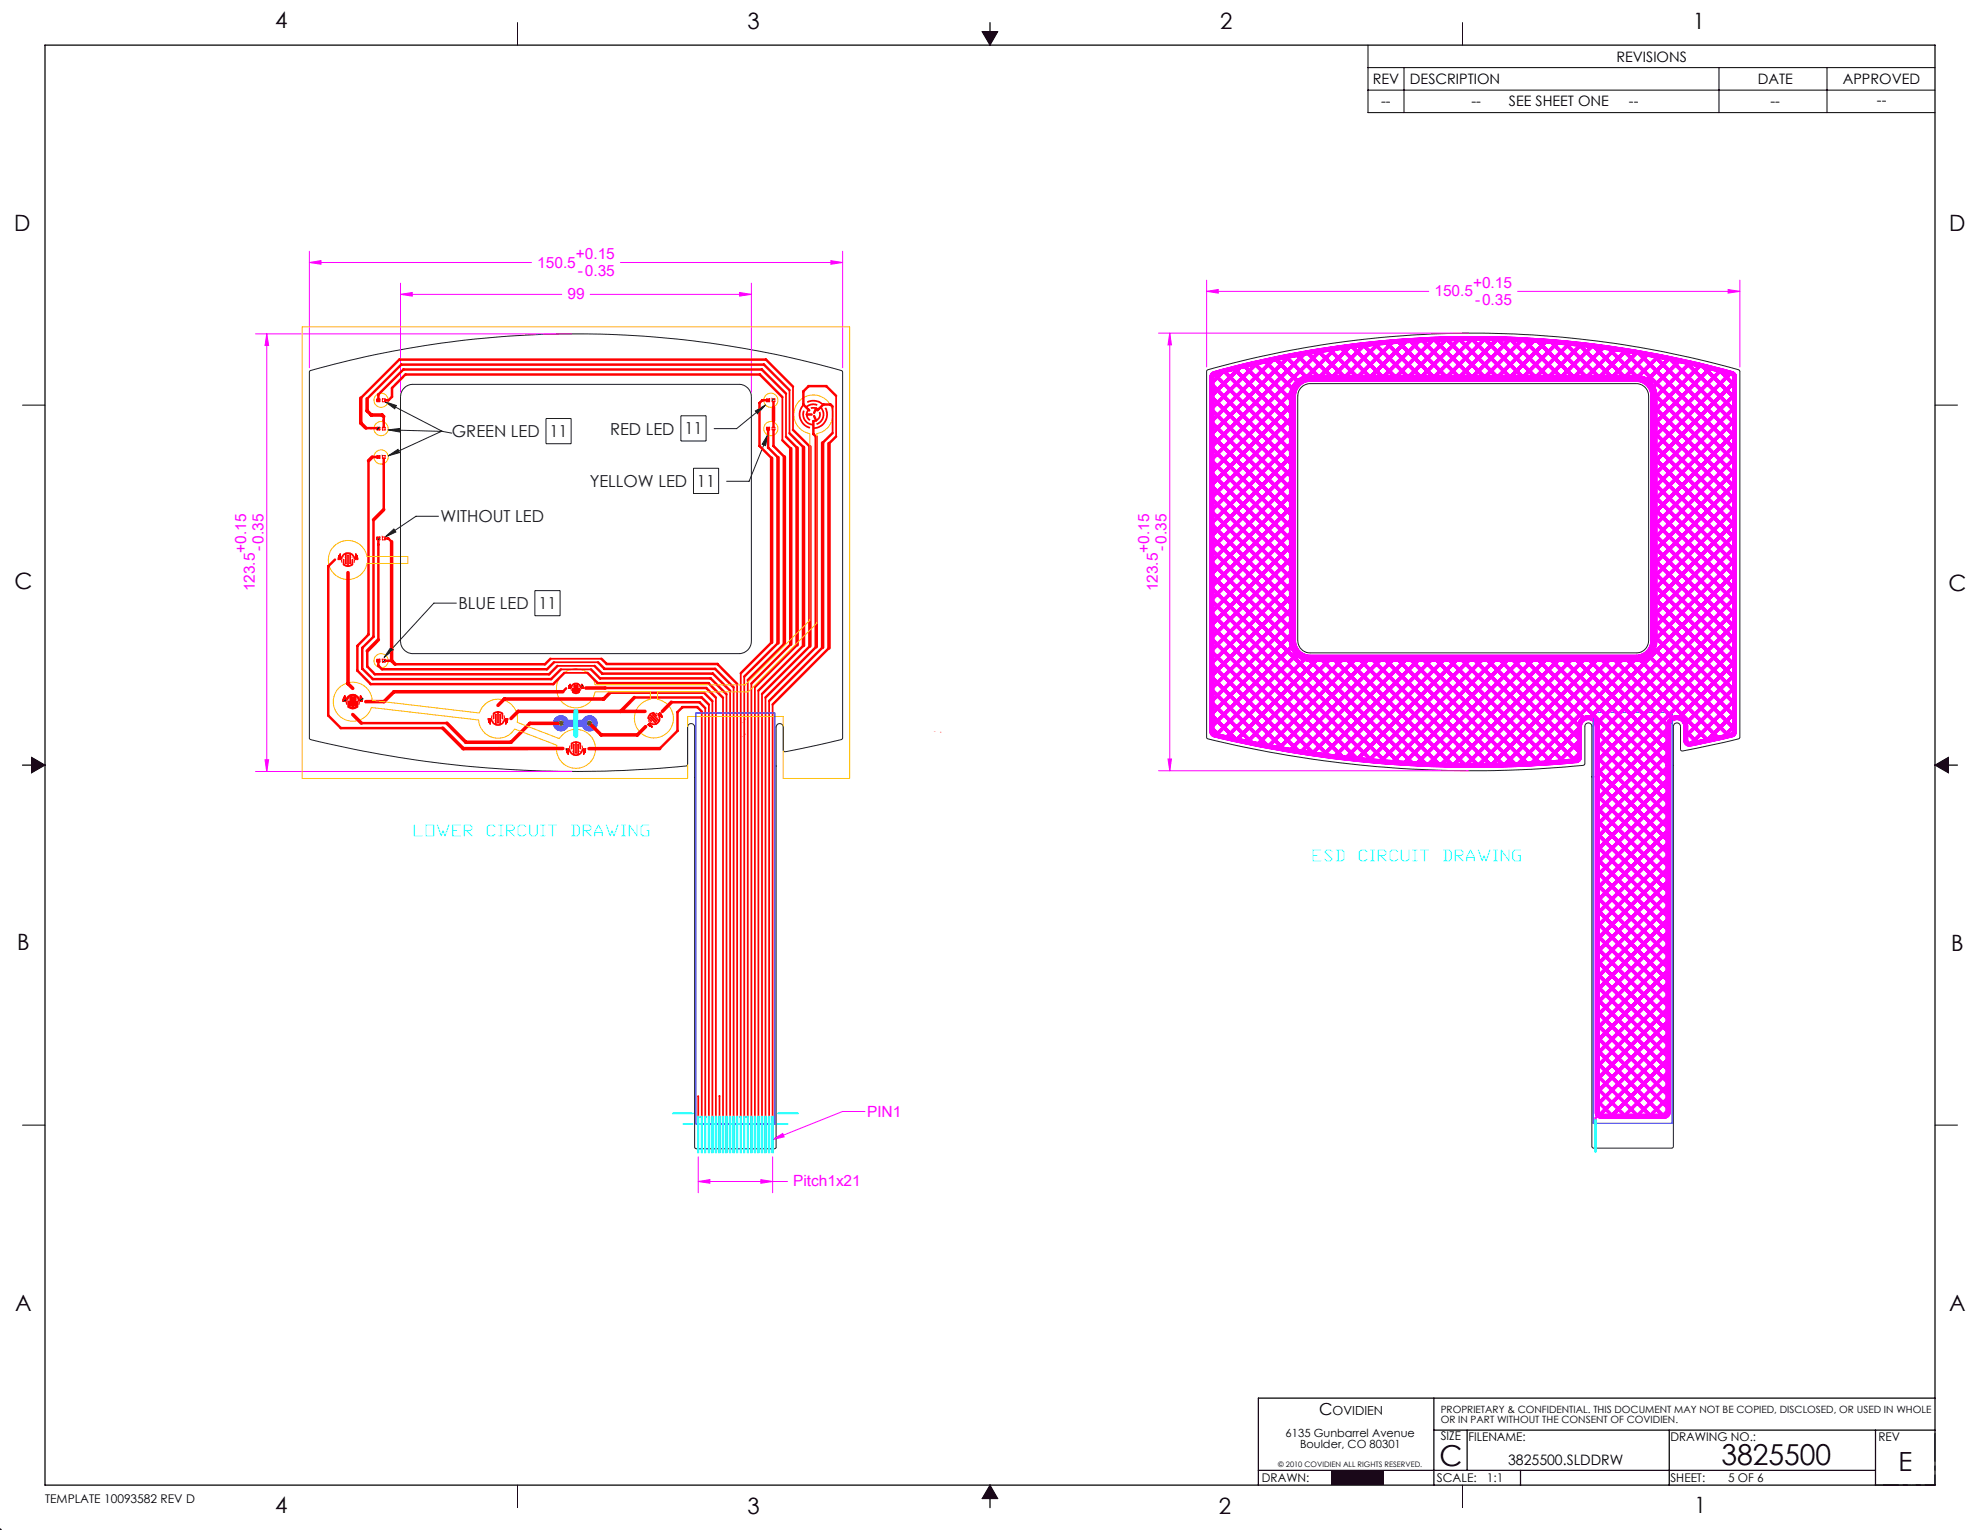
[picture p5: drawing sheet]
<svg xmlns="http://www.w3.org/2000/svg" width="559mm" height="432mm" viewBox="0 0 559 432" stroke-linecap="round" stroke-linejoin="round" font-family="sans-serif">
<g fill="none" stroke="#000" stroke-width=".28">
<path d="M146 6.4v6.3M277.2 8.9h4.4l-2.2 3.8zM386.1 12.7v19.1h160M386.1 19.1h160M396.2 19.1v12.7M412.7 6.4v6.3M485.1 19.1v12.7M515.6 19.1v12.7M386.1 25.4h160M6.3 114.3h6.4M546.1 114.3h6.3M8.9 213.7l3.8 2.2-3.8 2.2z"/>
<path d="M546.1 215.9l3.8-2.2v4.4zM6.3 317.5h6.4M546.1 317.5h6.3M146 419.1v6.4M279.4 419.1l2.2 3.8h-4.4zM412.7 419.1v6.4M0 431.3v.5M.4 431.5l-.4 .3M.5 431.8h-.5"/>
</g>
<path d="M529.3 419.1h16.8" fill="none" stroke="#000" stroke-width=".28" stroke-dasharray="15.2 1.3 1.3 1.3" stroke-dashoffset="8.8"/>
<path d="M531.5 419.1h14.6M546.1 404.5v14.6" fill="none" stroke="#000" stroke-width=".28" stroke-dasharray="15.2 1.3 1.3 1.3" stroke-dashoffset="7.3"/>
<g fill="none" stroke="#000" stroke-width=".35">
<path d="M12.7 12.7h533.4v406.4h-533.4zM279.4 6.4v6.3M6.3 215.9h6.4M546.1 215.9h6.4M404.7 394.6v24.5M546.1 394.6h-191v24.5M279.4 419.1v6.4M355.1 415h174.2M404.7 403.6h141.4M414.1 403.6v11.4M429.1 415v4.2M471.1 403.6v15.5"/>
<path d="M529.3 403.6v15.5"/>
</g>
<path d="M277.2 8.9l2.2 3.8v-3.8zM279.4 8.9v3.8l2.2-3.8zM546.1 215.9h3.8v-2.2zM546.1 215.9l3.8 2.2v-2.2zM279.4 419.1v3.8h2.2zM279.4 419.1l-2.2 3.8h2.2zM8.9 215.9v2.2l3.8-2.2zM8.9 213.7v2.2h3.8z" fill-rule="evenodd" fill="#000"/>
<g fill="none" stroke="#191924" stroke-width=".28">
<path d="M108.7 113.4l3.2 1-.5 1zM108.7 113.4l16.1 8.3M154.1 118.1h7.1v7.1h-7.1zM192.2 117.3h7.1v7.2h-7.1zM212.1 112a3.5 3.5 0 0 0-3.5-3.5h-92a3.6 3.6 0 0 0-3.6 3.5v69a3.6 3.6 0 0 0 3.6 3.5h92a3.5 3.5 0 0 0 3.5-3.5M212.1 112v69M213.2 116l2.8-1.7-2.2 2.5zM216 114.3l-8.1 6.7h-6.4M218.3 112.6l-.4 .4M237.8 105.1l-.1-.4a273.9 273.9 0 0 0-150.3 0v103.9a309.7 309.7 0 0 0 106.5 7.4l.2-.3M237.8 105.1v103.1M465.3 111.8a3.5 3.5 0 0 0-3.5-3.5h-92a3.6 3.6 0 0 0-3.5 3.5v69a3.6 3.6 0 0 0 3.5 3.5h92a3.5 3.5 0 0 0 3.5-3.5"/>
<path d="M465.3 111.8v69M491 104.8l-.1-.2a273 273 0 0 0-150.3 0v103.7a310.9 310.9 0 0 0 106.5 7.6l.2-.4M491 104.8v103.2M107.1 120.6l-.7 .6M108 128.6l-.1 .1M109.5 121.3l15.1 .4M109.5 121.3l3.3-.4v1zM109.5 128.7l2.8-1.9 .4 .9zM124.6 121.7h.2M124.6 121.7l-15.1 7M124.8 121.7l2.7 .5M195.7 132.2h7.1v7.1h-7.1z"/>
<path d="M216.8 122.5l-.8 3.3-.9-.4zM216.8 122.5l-5.4 13.3h-6.3M107 152l-.3 .4M108.7 151.6l2.5-2.3 .5 .8zM123.8 145.7h-6.4l-8.7 5.9M128.8 170.2h-6.3l-14.1 15.3M151 166.7h7.1v7.1h-7.1zM97.4 197.6h.1M97.4 197.6l-.4 .4M102.2 197.2h.1M102.2 197.2l-.5 .6M108.7 186.3l-.6 .6"/>
<path d="M110.3 182.7l.7 .7-2.6 2.1zM164.4 193.4l-.3 .3M160 211.3l-.2 .2M194.1 205.2a.99 .99 0 0 1 1-1 .99 .99 0 0 1 .9 1M194.1 205.2v10.5M196 205.2v118.5M219 205.2v118.5M219 205.2a1 1 0 0 1 1-1 1 1 0 0 1 1.1 1v6.6l.3 .4 16-3.5 .4-.5M447.3 205a.99 .99 0 0 1 1-1 .99 .99 0 0 1 1 1M447.3 205v10.5M449.3 205v118.5M491 208l-.4 .5-1.9 .5-14 2.9-.4-.3v-6.6a1.01 1.01 0 0 0-1-1 1.01 1.01 0 0 0-1 1v118.6l-.5 .4"/>
<path d="M196 323.7l.2 .4 .3 .1M219 323.7l-.3 .5h-22.2M449.3 323.5l.1 .4 .4 .1M449.8 324h22"/>
</g>
<g fill="none" stroke="#f0f" stroke-width=".28">
<path d="M87.3 74.1l3.3-.5v1zM87.3 70.9v32.9M87.3 74.1h62.7M113 79.9v30.8M175.1 74.1h62.7M212.1 79.9v30.8M234.5 73.6l3.3 .5-3.3 .5zM237.8 70.9v32.9M340.5 79.1v24.5M491 79.1v24.5M72.1 94.2h89.2M75.3 94.2l.5 3.3h-1z"/>
<path d="M75.3 94.2v123.5M113 83.1l3.3-.5v1zM113 83.1h45.5M166.5 83.1h45.6M208.7 82.6l3.4 .5-3.4 .5zM327 94h87.5M330.1 94l.5 3.3h-1zM330.1 94v123.5M340.5 82.2l3.3-.5v1zM340.5 82.2h62.7M428.3 82.2h62.7M487.7 81.7l3.3 .5-3.3 .5z"/>
<path d="M72.1 217.7h89.2M74.8 214.4h1l-.5 3.3zM327 217.5h87.5M329.6 214.2h1l-.5 3.3zM244.1 313.7h-6.3l-19.7 7.9M197.1 333.4l3.2-.5v1zM197.1 326.5v10.1M197.1 333.4h25.1M214.7 332.9l3.4 .5-3.4 .5zM218.1 321.6l2.8-1.7 .4 1zM218.1 326.5v10.1"/>
</g>
<g fill="none" stroke="#f00" stroke-width=".28">
<path d="M106.4 112.9h.8v-.3h-.8v.8h.8v-.3h-.8M107 112.9v.2M107.9 112.6h.8v.8h-.8zM216.4 112.9h.8v-.3h-.8v.8h.8v-.3h-.8M217.1 112.9v.2M217.9 112.6h.8v.8h-.8zM106.4 120.8h.8v-.2h-.8v.8h.8v-.3h-.8M106.4 128.8h.8v-.2h-.8v.8h.8v-.3h-.8M107 120.8v.3M107 128.8v.3M107.9 120.6h.8v.8h-.8zM107.9 128.6h.8v.8h-.8z"/>
<path d="M216.4 120.8h.8v-.2h-.8v.8h.8v-.3h-.8M217.1 120.8v.3M217.9 120.6h.8v.8h-.8zM218.7 121.2l-.2 .2M95.5 157.5l-.1 .4h.7v-.4M95.5 157.5h.6M95.5 157.2h.6M95.5 157.2v.3M95.6 156.9h.5M95.6 156.9l-.1 .3M95.8 156.6h.3M95.8 156.6l.3-.2v.8"/>
<path d="M95.8 156.6l-.2 .3M96.1 157.2v.3M96.4 157.9l.1 .9M97.1 157.1h.1M97.5 159h.2zM99.3 157.1h.1M100 157.9l-.1 .9M100.3 156.6h.3M100.3 156.9h.5M100.3 157.2h.6M100.3 157.5h.7M100.6 156.6l-.3-.2v1.5h.7v-.4"/>
<path d="M100.6 156.6l.2 .3M100.8 156.9l.1 .3M100.9 157.2l.1 .3M106.4 151.8h.8v-.2h-.8v.8h.8v-.3h-.8M107 151.8v.3M107.9 151.6h.8v.8h-.8zM96.8 197.6h.6M96.9 197.2h.5M96.9 197.2l-.1 .4M97 196.9h.4M97 196.9l-.1 .3M97.2 196.6h.2"/>
<path d="M97.2 196.6l.2-.2v1.6h-.6v-.4M97.2 196.6l-.2 .3M98.5 197.2h.1M100.7 197.2h.1M101.7 196.6h.3M101.7 196.9h.4M101.7 197.2h.5M101.7 197.6h.6M102 196.6l-.3-.2v1.6h.6v-.4M102 196.6l.1 .3M102.1 196.9l.1 .3M102.2 197.2l.1 .4"/>
<path d="M106.4 186.3h.8v-.2h-.8v.8h.8v-.3h-.8M107 186.3v.3M107.9 186.1h.8v.8h-.8zM160.5 194h.4M160.5 193.7h.4M160.5 193.7v.3M160.6 193.5h.3M160.6 193.5l-.1 .2M160.7 193.2h.2M160.7 193.2l.2-.1v1.2h-.4v-.3M160.7 193.2l-.1 .3M161.2 194.3l.1 .6"/>
<path d="M161.7 193.7h.1M162.1 195h.1M163 195h.1M163.4 193.7h.1M163.9 194.3l-.1 .6M164.1 193.2h.3M164.1 193.5h.4M164.1 193.7h.4M164.1 194h.5M164.4 193.2l-.3-.1v1.2h.5v-.3M164.4 193.2l.1 .3M164.5 193.5v.2"/>
<path d="M164.5 193.7l.1 .3M137.8 203.2v-.4h.6v1.5l-.3-.2M137.8 203.2h.6M137.8 203.2l.1 .3M137.9 203.5h.5M137.9 203.5l.1 .3M138 203.8h.4M138 203.8l.1 .3M138.1 204.1h.3M138.9 201.9l-.2 .9M139.5 203.6h.1M141.6 203.6h.1"/>
<path d="M142.2 201.9l.2 .9M142.7 204.1h.2M142.7 203.8h.4M142.7 203.5h.5M142.7 203.2h.6M143.1 203.8l-.2 .3M143.2 203.5l-.1 .3M143.3 203.2v-.4h-.6v1.5l.2-.2M143.3 203.2l-.1 .3M159.8 211.7v-.4h.6v1.5l-.3-.1M159.8 211.7h.6M159.8 211.7l.1 .3"/>
<path d="M159.9 212h.5M159.9 212l.1 .3M160 212.3h.4M160 212.3l.1 .4M160.1 212.7h.3M160.9 210.4l-.2 .9M161.4 212.1h.1M163.7 212.1h.1M164.2 210.4l.2 .9M164.7 212.7h.3M164.7 212.3h.4M164.7 212h.5"/>
<path d="M164.7 211.7h.6M165.1 212.3l-.1 .4M165.2 212l-.1 .3M165.3 211.7v-.4h-.6v1.5l.3-.1M165.3 211.7l-.1 .3M183 203.3l.4 .6M183.1 204.8l.2 .1M183.3 204.9l.3 .1M183.4 204.4l.3 .2M183.4 204.4l-.2-.3-.4 .4 .3 .3M183.4 204.4l-.3 .4M183.6 205l.3 .1"/>
<path d="M183.7 204.6l-.4 .3M183.7 204.6l.1 .2M183.8 204.8l-.2 .2M183.8 204.8l.2 .2M184 205l-.1 .1M184 205l.2 .1h-.3M184.4 204h.1M185.1 201.2l.6 .4M185.2 203.5l.2 .1zM185.7 202.6h.1M186.1 201.8l.2 .1M186.3 201.9l.2 .2"/>
<path d="M186.5 201.4l-.3-.3-.4 .4 .3 .3M186.5 201.4l-.4 .4M186.5 201.4l.1 .2M186.5 202.1l.2 .3M186.6 201.6l-.3 .3M186.6 201.6l.2 .3M186.8 201.9l-.3 .2M186.8 201.9l.1 .3M186.9 202.2l-.2 .2M186.9 202.2l-.1 .3-.1-.1"/>
<circle cx="98.2" cy="156.7" r=".08"/>
<circle cx="98.8" cy="159" r=".08"/>
<circle cx="162.5" cy="193.4" r=".06"/>
<circle cx="139.9" cy="201.7" r=".08"/>
<circle cx="140.5" cy="204" r=".08"/>
<circle cx="141.2" cy="201.7" r=".08"/>
<circle cx="161.9" cy="210.2" r=".08"/>
<circle cx="162.5" cy="212.5" r=".08"/>
<circle cx="163.1" cy="210.2" r=".08"/>
<circle cx="183.5" cy="202.5" r=".08"/>
<circle cx="184.3" cy="201.7" r=".06"/>
<circle cx="197" cy="309.4" r=".13"/>
<circle cx="203" cy="309.3" r=".13"/>
</g>
<g fill="none" stroke="#f00" stroke-width=".35">
<path d="M97.7 198l.2 .9M101.4 198l-.2 .9M197.1 316.2v9M198.1 316.2v9M199 316.2v9M200.1 316.2v9M201.1 316.2v9M202 316.2v9M203.1 316.2v9M204 316.2v9M205 316.2v9M206.1 316.2v9"/>
<path d="M207 316.2v9M208 316.2v9M209.1 316.2v9M210 316.2v9M211 316.2v9M212.1 316.2v9M213 316.2v9M214 316.2v9M215.1 316.2v9M216 316.2v9M217.1 316.2v9M218.1 316.2v9"/>
<circle cx="226.7" cy="114.1" r=".18"/>
<circle cx="229.5" cy="118.9" r=".16"/>
<circle cx="232.4" cy="114.1" r=".19"/>
<circle cx="99" cy="199.1" r=".08"/>
<circle cx="99.6" cy="196.8" r=".08"/>
<circle cx="100.2" cy="199.1" r=".07"/>
</g>
<g fill="none" stroke="#f00" stroke-width=".5">
<path d="M220.8 112.1v12.1M221.8 111.1v12.2M222.8 110.1v12.2M223.8 109.1v12.2M226.8 114.2a3.9 3.9 0 0 0 1.8 6.5M226.9 115.9a2.87 2.87 0 0 0 2.6 3.9M227.8 113.5a4 4 0 0 1 4.5 .7M228.2 115.6a1.88 1.88 0 0 0 .4 3M228.8 115.2l1.2-.1 .9 .5M230.6 114.3l-.9-.2-1 .1-1.2 .7M231.3 116.3a1.86 1.86 0 0 1-1.8 2.6M231.6 114.9a2.85 2.85 0 0 1-1.2 4.8"/>
<path d="M232.9 115.1a3.9 3.9 0 0 1-3.4 5.8M235 114.7v7.5M236 111.7v11.5M96.4 157.9a1.84 1.84 0 0 1 1.8-1.8 1.84 1.84 0 0 1 1.9 1.8M96.9 159.2l1.3 .6M97 157.9v1.4M97.6 156.2v2.8M98.2 156.7v3.1M98.8 156.2v2.8M99.5 157.9v1.4M99.5 159.2l-1.3 .6M155.4 185.9h14.3"/>
<path d="M156.4 186.9h12.4M157.3 187.9h10.5M158.3 188.9h8.5M159.3 189.9h6.5M161.2 194.3a1.37 1.37 0 0 1 1.4-1.4 1.37 1.37 0 0 1 1.3 1.4M161.6 195.3l1 .4M161.6 194.3v1M162.1 193v2.1M162.6 193.4v2.3M163 193v2.1M163.5 194.3v1M163.5 195.3l-.9 .4"/>
<path d="M199 199.9v116.3M200.1 198.9v117.3M201.1 197.9v118.3M202 196.9v119.3M204 196.9v119.3M205 195.9v120.3M206.1 194.9v121.3M207 194v122.2M208 193v123.2M209.1 190v126.2M210 191v125.2M211 191.9v124.3"/>
<path d="M212.1 192.9v123.3M213 193.9v122.3M214 194.9v121.3M215.1 195.9v120.3M216 196.9v119.3M217.1 197.8v118.4M218.1 198.8v117.4M138.7 202.8a1.84 1.84 0 0 0 1.8 1.8 1.84 1.84 0 0 0 1.9-1.8M139.3 201.3v1.5M139.9 201.7v2.8M140.5 200.9l-.7 .1-.5 .4M140.5 200.9l.8 .1 .5 .4"/>
<path d="M140.5 200.9v3.1M141.1 201.7v2.8M141.8 201.3v1.5M160.7 211.3a1.85 1.85 0 0 0 1.8 1.8 1.85 1.85 0 0 0 1.9-1.8M161.3 209.8v1.5M161.9 210.2v2.8M162.6 209.4l-.7 .2-.6 .3M162.6 209.4l.6 .2 .6 .3M162.6 209.4v3.1M163.2 210.2v2.8M163.8 209.8v1.5M182.9 202.7l.9 .8"/>
<path d="M183.4 201.6l-.4 1.2M183.4 201.6l1.9 1.9M183.5 202.5l1.7 1.8M184.3 201.8l1.7 1.7M184.4 201.2l.9 .8M184.5 201.2l-1.1 .4M185.7 201.6a1.62 1.62 0 0 1 0 2.3 1.62 1.62 0 0 1-2.3 0M198.1 200.8v115.4M197.1 309.4v6.8M203.1 309.4v6.8"/>
<circle cx="170.8" cy="194.2" r=".22"/>
</g>
<g fill="none" stroke="#f00" stroke-width=".7" stroke-linecap="butt">
<path d="M97.7 198a1.85 1.85 0 0 1 1.9-1.8 1.85 1.85 0 0 1 1.8 1.8M98.3 199.3a1.83 1.83 0 0 0 2.6 0"/>
<circle cx="158.3" cy="204.1" r=".38"/>
<circle cx="166.4" cy="204.1" r=".38"/>
</g>
<g fill="none" stroke="#ffbf00" stroke-width=".28">
<path d="M85.3 92.2h154.5v127.5h-18.8v-17.5h-26.9v17.5h-108.8zM228.6 122.4a5.5 5.5 0 0 1-3.6-8.5 5.5 5.5 0 0 1 9.1 0 5.5 5.5 0 0 1-3.6 8.5M228.6 122.4v52.6l-18.3 18.3h-42.3M230.5 122.4v53.5l-19.3 19.4h-25.6v2.1a5.5 5.5 0 0 1 3.5 8.4 5.5 5.5 0 0 1-9.1 0 5.5 5.5 0 0 1 3.6-8.4v-2.1h-15.6a5.5 5.5 0 0 1-8.5 3.6 5.5 5.5 0 0 1 0-9.2 5.5 5.5 0 0 1 8.5 3.6M94.5 153.9a5.5 5.5 0 0 1 9.1 3.2h11.5v1.9h-11.5a5.5 5.5 0 0 1-8.1 3.8 5.5 5.5 0 0 1-1-8.9zM105.1 197.7l30.2 3.5a5.5 5.5 0 0 1 6.6-3.7 5.5 5.5 0 0 1 4.1 6.4l11.9 4.6M105.1 197.7a5.5 5.5 0 0 0-8-4.6 5.5 5.5 0 0 0-1.1 9.1 5.5 5.5 0 0 0 8.8-2.5l30.3 3.5a5.5 5.5 0 0 0 4.1 5 5.5 5.5 0 0 0 6-2.5l12 4.6M157.9 208.5a5.5 5.5 0 0 1 9.1-.4 5.5 5.5 0 0 1-3.2 8.6 5.5 5.5 0 0 1-6.6-6.4"/>
<circle cx="107.5" cy="113" r="1.99"/>
<circle cx="217.5" cy="113" r="1.99"/>
<circle cx="107.5" cy="121" r="1.99"/>
<circle cx="107.5" cy="129" r="1.99"/>
<circle cx="217.5" cy="121" r="1.99"/>
<circle cx="107.5" cy="186.5" r="1.99"/>
</g>
<g fill="none" stroke="#0f0" stroke-width=".7" stroke-linecap="butt">
<circle cx="158.3" cy="204.1" r=".38"/>
<circle cx="166.4" cy="204.1" r=".38"/>
</g>
<g fill="none" stroke="#00f" stroke-width="1.4" stroke-linecap="butt">
<circle cx="158.3" cy="204.1" r="1.57"/>
<circle cx="166.4" cy="204.1" r="1.57"/>
</g>
<path d="M342 106.4l.3-.7a227.3 227.3 0 0 1 34.9-7.5 272.4 272.4 0 0 1 112 7.4l.3 .8M342 206.5l.4 .8a307.7 307.7 0 0 0 102.9 7.2l.5-.8M445.8 205a2.51 2.51 0 0 1 2.5-2.5 2.51 2.51 0 0 1 2.5 2.5M470.8 205a2.49 2.49 0 0 1 2.5-2.5 2.49 2.49 0 0 1 2.5 2.5M489.5 206.5l-.2 .7a98.9 98.9 0 0 1-12.9 2.8l-.5-.4-.1-.6M450.8 314l.1 .6 .9 .4M470.8 314l-.3 .7-.7 .3" fill="none" stroke="#f0f" stroke-width="1.4" stroke-linecap="butt"/>
<path d="M369.8 106.8a4.9 4.9 0 0 0-5 5M461.8 106.8a4.9 4.9 0 0 1 5 5M364.8 180.8a5 5 0 0 0 5 5M466.8 180.8a5 5 0 0 1-5 5" fill="none" stroke="#f0f" stroke-width="2" stroke-linecap="butt"/>
<g fill="none" stroke="#0ff" stroke-width=".35">
<circle cx="197" cy="315.2" r=".15"/>
<circle cx="198.1" cy="315.2" r=".15"/>
<circle cx="199" cy="315.2" r=".14"/>
<circle cx="200" cy="315.2" r=".15"/>
<circle cx="201" cy="315.2" r=".15"/>
<circle cx="202" cy="315.2" r=".14"/>
<circle cx="203" cy="315.2" r=".15"/>
<circle cx="204" cy="315.2" r=".15"/>
<circle cx="205" cy="315.2" r=".15"/>
<circle cx="206" cy="315.2" r=".15"/>
<circle cx="207" cy="315.2" r=".15"/>
<circle cx="208" cy="315.2" r=".15"/>
<circle cx="209" cy="315.2" r=".14"/>
<circle cx="210" cy="315.2" r=".14"/>
<circle cx="211" cy="315.2" r=".15"/>
<circle cx="212" cy="315.2" r=".14"/>
<circle cx="213" cy="315.2" r=".14"/>
<circle cx="214" cy="315.2" r=".15"/>
<circle cx="215" cy="315.2" r=".14"/>
<circle cx="216" cy="315.2" r=".14"/>
<circle cx="217" cy="315.2" r=".15"/>
<circle cx="218" cy="315.2" r=".14"/>
<circle cx="450.3" cy="316.2" r=".15"/>
</g>
<g fill="none" stroke="#f00" stroke-width=".7">
<path d="M108.3 117.6v3M114.4 105.7l-3.8 3.8v2.5l-1 1h-.9M114.5 105.7h100l6.3 6.4M216.4 113h-1.3l-.8 .7v12.2l3.5 3.4M218.3 113.4v1.5M218.3 118.7v1.9M221.8 111.1l-6.8-6.8h-101.2l-7 7v1.3M222.8 110.1l-7.2-7.2h-102.4l-9.6 9.6M223.8 109.1l-7.6-7.6h-103.5l-10.9 10.9M227.7 117h1.4M229.6 118.9v3.6l.8 .8M229.8 117.4l.5 1.3"/>
<path d="M230.3 115.2l-.5 1.3M235 114.7l-.6-.5h-2l-1.7 1.6M236 111.7l-2.8-2.7h-5l-1.5 1.5v3.7l1.7 1.6M103.3 120.8h3.1M104 130v49.1l-3.1 3.2v7l3.7 3.8h51.5l3.2-3.2M105.1 129h1.3M108.3 129.4v14.4M216.8 121.4v4.9l2.8 2.8M218.3 121.4v4.5l3.1 3M220.8 124.2l2.4 2.4M221.8 123.3l3.2 3.1M222.8 122.3l4 3.9"/>
<path d="M223.8 121.3l4.8 4.8M235 122.2l-2.8 2.8M236 123.2l-2 2M94.5 157.9l-1.9 1.9v42.1l3.6 3.6h28.8M105.4 146.7v33l-3.2 3.1v5.9l3 3h50.3l2.8-2.8M106.8 152.4v28.2M108.7 152h.9l.9 .9M98.4 198v1.4M99 196.3v2.8M99.6 196.8v3M100.2 196.3v2.8M100.8 198v1.4"/>
<path d="M103.6 183.7v4.4l2.2 2.2h49.2l2.3-2.4M106.8 186.9v1l1 1h46.6l2-2M108.7 186.5h1.8M155.4 185.9l-1.6 1.6h-42.3M159.8 194.3l-.9 .9M165.8 189.9l2.9 2.9h31.3l4 4.1M166.8 188.9l2.5 2.5h31.3l4.4 4.5M167.8 187.9l2.2 2.2h31.2l4.9 4.8M168.8 186.9l1.8 1.9h31.2l5.2 5.2M169.7 185.9l1.5 1.5h31.3l5.5 5.6M170.9 194.2h28.4l2.7 2.7M172.1 195.5h26.6l2.3 2.4"/>
<path d="M179 196.9h19l2.1 2M189.5 198.2h7.9l1.6 1.6M217.8 181.3l-8.7 8.7M219.6 181.5l-9.6 9.5M221.4 181.6l-10.4 10.3M223.2 181.8l-11.1 11.1M225 182l-12 11.9M226.8 182.2l-12.8 12.7M228.6 182.4l-13.5 13.5M230.4 182.5l-14.4 14.4M232.2 182.7l-15.1 15.1M234 182.9l-15.9 15.9"/>
<path d="M102 204.1h24.1M162.5 200.8v6.8M198 200.8l-1.2-1.2h-4.2l-1.4 1.4v5.3l-5 5"/>
</g>
<g fill="none" stroke="#f00" stroke-width="1">
<path d="M101.8 112.4v7l1.5 1.4M103.6 112.5v3.5l1.2 1.1h3l.5 .5M218.3 114.9v3.8M105.1 129l-1.1 1M217.8 129.3v52M219.6 129.1v52.4M221.4 128.9v52.7M223.2 126.6v55.2M225 126.4v55.6M226.8 126.2v56M228.6 126v56.4M230.4 123.3v59.2"/>
<path d="M232.2 125v57.7M234 125.2v57.7M108.3 143.8l-2.9 2.9M110.5 152.9v33.6l1 1M98.2 161.6v31.3M98.2 192.9l1.4 1.4M106.8 180.6l-3.2 3.1M158.9 195.2h-47.7l-2.8 2.8h-5.2M165.3 194.2h5.5M172.1 195.5l-1.7 1.8h-28.1l-1.8 1.8M179 196.9l-3.8 3.9M189.5 198.2l-2.6 2.6"/>
<path d="M99.6 201.7l2.4 2.4M125 205.5l5.7 5.8 28.2-.1M126.1 204.1l5.4 5.4h12.7l5.3-5.3h8.8M166.2 211.3h20M166.4 204.2l3.3 3.2h10.2l2.3-2.3M182 200.8h-35.8l-2 2"/>
</g>
<path d="M158.3 204.2h8.1" fill="none" stroke="#0f0" stroke-width="1"/>
<path d="M196.4 201.2h22.3v116h-22.3zM449.6 201h22.3v116h-22.3z" fill="none" stroke="#00f" stroke-width=".28"/>
<path d="M159.9 204.2h4.9" fill="none" stroke="#00f" stroke-width="2"/>
<path d="M450.3 317.2v7.8" fill="none" stroke="#f0f" stroke-width=".35"/>
<path d="M450.3 315.5v1.7" fill="none" stroke="#f0f" stroke-width=".5"/>
<path d="M451.1 314.7l-.8 .8" fill="none" stroke="#f0f" stroke-width=".7"/>
<g fill="none" stroke="#f0f" stroke-width="1">
<path d="M368.4 99.6l-26.4 26.4M369 99.6l7.2 7.2M372 99l7.8 7.8M372.7 98.9l-30.7 30.7M375.1 98.5l8.3 8.3M376.9 98.3l-34.9 34.9M378.3 98.1l8.7 8.7M381.1 97.7l-9.1 9.1M381.5 97.7l9.1 9.1M384.7 97.3l9.5 9.5M385.2 97.2l-9.6 9.6M387.9 96.9l9.9 9.9"/>
<path d="M389.2 96.8l-10 10M391.2 96.6l10.2 10.2M393.1 96.5l-10.3 10.3M394.5 96.3l10.5 10.5M397 96.2l-10.6 10.6M397.9 96.1l10.7 10.7M400.8 95.9l-10.8 10.9M401.2 95.9l10.9 10.9M404.6 95.7l-11 11.1M404.7 95.7l11 11.1M408.2 95.6l11.1 11.2M408.3 95.6l-11.1 11.2"/>
<path d="M411.7 95.6l11.2 11.2M412 95.5l-11.2 11.3M415.3 95.5l11.2 11.3M415.6 95.5l-11.2 11.3M418.9 95.5l11.2 11.3M419.2 95.5l-11.3 11.3M422.5 95.6l11.2 11.2M422.7 95.6l-11.1 11.2M429.6 95.9l-10.9 10.9M430 95.9l10.9 10.9M433 96.1l-10.7 10.7M433.8 96.1l10.7 10.7"/>
<path d="M436.4 96.3l-10.5 10.5M437.7 96.4l10.4 10.4M439.7 96.6l-10.2 10.2M441.6 96.7l10 10.1M443 96.9l-9.9 9.9M445.6 97.2l9.6 9.6M446.2 97.2l-9.5 9.6M449.4 97.6l-9.1 9.2M449.7 97.6l9.1 9.2M452.6 98l-8.7 8.8M453.8 98.2l8.7 8.6M455.8 98.5l-8.3 8.3"/>
<path d="M458 98.8l31.5 31.5M458.9 98.9l-7.8 7.9M462 99.5l-7.3 7.3M462.3 99.5l27.2 27.2M465 100l-6.8 6.8M342 108.5l22.8 22.8M342 112.1l22.8 22.7M342 115.7l22.8 22.7M342 119.3l22.8 22.7M342.6 105.5l22.2 22.2M345.4 104.7l-3.4 3.4M345.4 104.7l19.4 19.4"/>
<path d="M348.2 104l16.6 16.5M350.2 103.5l-8.2 8.2M351.1 103.2l13.7 13.7M354 102.6l10.8 10.7M354.9 102.3l-12.9 12.9M357 101.9l8.1 8.1M359.5 101.4l-17.5 17.4M359.9 101.2l6.7 6.7M362.9 100.6l6.2 6.2M364 100.4l-22 22M364.8 114l-22.8 22.8M364.8 117.6l-22.8 22.8"/>
<path d="M365.9 100.1l6.7 6.7M415.1 106.8l11.1-11.1 11.1 11.1M466.7 100.3l22.8 22.8M466.7 111.1l22.8 22.8M466.8 118.3l22.7 22.7M466.8 114.7l22.7 22.8M468.1 100.5l-6.3 6.3M471.1 101.1l-6.5 6.5M471.2 101.2l18.3 18.3M474 101.8l-7.8 7.7M475.8 102.2l13.7 13.7M477 102.4l-10.2 10.2"/>
<path d="M479.9 103.1l-13.1 13.1M480.4 103.3l9.1 9M482.7 103.8l-15.9 16M485.2 104.5l4.3 4.2M485.6 104.6l-18.8 18.8M488.5 105.3l-21.7 21.7M489.5 107.8l-22.7 22.8M489.5 111.4l-22.7 22.8M489.5 115l-22.7 22.8M489.5 118.6l-22.7 22.8M342 122.9l22.8 22.7M342 126.5l22.8 22.7"/>
<path d="M342 130.1l22.8 22.7M342 133.6l22.8 22.8M342 137.2l22.8 22.8M364.8 121.2l-22.8 22.8M364.8 124.8l-22.8 22.8M364.8 128.4l-22.8 22.8M364.8 132l-22.8 22.7M364.8 135.6l-22.8 22.7M364.8 139.2l-22.8 22.7M466.8 139.9l22.7 22.7M466.8 136.3l22.7 22.7M466.8 132.7l22.7 22.7"/>
<path d="M466.8 129.1l22.7 22.7M466.8 125.5l22.7 22.7M466.8 121.9l22.7 22.7M489.5 122.2l-22.7 22.8M489.5 125.8l-22.7 22.7M489.5 129.4l-22.7 22.7M489.5 133l-22.7 22.7M489.5 136.6l-22.7 22.7M342 140.8l22.8 22.8M342 144.4l22.8 22.8M342 148l22.8 22.8M342 151.6l22.8 22.7"/>
<path d="M342 155.2l22.8 22.7M342 158.8l22.8 22.8M364.8 142.8l-22.8 22.7M364.8 146.4l-22.8 22.7M364.8 150l-22.8 22.7M364.8 153.5l-22.8 22.8M364.8 157.1l-22.8 22.8M466.8 157.8l22.7 22.8M466.8 154.2l22.7 22.8M466.8 150.6l22.7 22.8M466.8 147l22.7 22.8M466.8 143.4l22.7 22.8"/>
<path d="M489.5 140.2l-22.7 22.7M489.5 143.8l-22.7 22.7M489.5 147.3l-22.7 22.8M489.5 150.9l-22.7 22.8M489.5 154.5l-22.7 22.8M489.5 158.1l-22.7 22.8M342 162.4l53 52.9M342 166l49.1 49M342 169.6l45.2 45.1M342 173.2l41.2 41.1M342 176.7l37.2 37.2M364.8 160.7l-22.8 22.8"/>
<path d="M364.8 164.3l-22.8 22.8M364.8 167.9l-22.8 22.8M364.8 171.5l-22.8 22.7M364.8 175.1l-22.8 22.7M364.8 178.7l-22.8 22.7M466.8 179.4l22.7 22.7M466.8 175.8l22.7 22.7M466.8 172.2l22.7 22.7M466.8 168.6l22.7 22.7M466.8 165l22.7 22.7M466.8 161.4l22.7 22.7M489.5 161.7l-40.8 40.9"/>
<path d="M489.5 165.3l-38.9 38.9M489.5 168.9l-38.7 38.7M489.5 172.5l-38.7 38.7M489.5 176.1l-38.7 38.7M489.5 179.7l-38.7 38.7M342 180.3l33 33.1M342 183.9l28.9 28.9M342 187.5l24.6 24.7M342 191.1l20.3 20.4M342 198.3l11.5 11.5M364.9 182.1l-22.9 22.9M366.3 184.4l-23.2 23.1"/>
<path d="M368.6 185.6l-22.6 22.6M368.9 185.7l29.9 29.8M372 185.8l-23 23-7-6.9M372.6 185.8l30 30M375.6 185.8l-23.7 23.7M376.2 185.8l30.1 30.1M379.2 185.8l-24.3 24.3M379.8 185.8l30.2 30.2M382.8 185.8l-24.9 24.9-15.9-16M383.4 185.8l30.2 30.2M386.4 185.8l-25.4 25.4M387 185.8l30.2 30.2 30.3-30.2"/>
<path d="M390 185.8l-26 25.9M390.6 185.8l30.2 30.2M393.6 185.8l-26.5 26.4M394.2 185.8l30.1 30.1M397.2 185.8l-26.9 26.9M397.7 185.8l30 30M400.8 185.8l-27.4 27.3M401.3 185.8l29.9 29.9M404.4 185.8l-27.8 27.8M404.9 185.8l29.7 29.6M408 185.8l-28.2 28.2M408.5 185.8l29.5 29.4"/>
<path d="M411.6 185.8l-28.6 28.5M412.1 185.8l29.2 29.2M415.1 185.8l-28.8 28.8M415.7 185.8l28.9 28.9M418.7 185.8l-29.1 29.1M419.3 185.8l26.5 26.5M422.3 185.8l-29.4 29.4M422.9 185.8l22.9 22.9M425.9 185.8l-29.6 29.6M426.5 185.8l19.3 19.3M429.5 185.8l-29.8 29.8M430.1 185.8l17 17"/>
<path d="M433.1 185.8l-30 30M433.7 185.8l37.1 37.1M436.7 185.8l-30.1 30.1M437.2 185.8l33.6 33.5M440.3 185.8l-30.2 30.2M440.8 185.8l30 29.9M443.9 185.8l-30.2 30.2M444.4 185.8l26.4 26.3M448 185.8l22.8 22.7M451.1 185.8l-30.2 30.2M451.6 185.8l19.2 19.1M454.7 185.8l-30.2 30.1"/>
<path d="M455.2 185.8l17 17M458.3 185.8l-30 30M458.8 185.8l23.2 23.2M461.9 185.8l-29.9 29.8M462.4 185.7l22.6 22.6M464.9 184.7l23 22.9M466.4 182.6l23.1 23.1M489.5 183.3l-38.7 38.7M489.5 186.8l-15.7 15.8M489.5 190.4l-13.9 13.9M489.5 194l-13.7 13.8M489.5 197.6l-12.3 12.4"/>
<path d="M342 205.5l2.3 2.3M445.8 205.5l-9.9 9.9M445.8 209.1l-6.1 6M445.8 212.6l-2.2 2.2M450.8 217.2l20 20M450.8 213.7l20 20M450.8 210.1l20 20M450.8 206.5l20 20M470.8 205.6l-20 20M470.8 209.2l-20 20M470.8 212.8l-20 20M470.8 216.4l-20 20"/>
<path d="M470.8 220l-20 20M475.8 206.3l3.2 3.3M489.5 201.2l-7.8 7.9M489.5 204.8l-3.2 3.2M450.8 238.8l20 20M450.8 235.2l20 20M450.8 231.6l20 20M450.8 228l20 20M450.8 224.4l20 20M450.8 220.8l20 20M470.8 223.6l-20 20M470.8 227.2l-20 20"/>
<path d="M470.8 230.7l-20 20.1M470.8 234.4l-20 19.9M470.8 237.9l-20 20M450.8 256.8l20 20M450.8 253.2l20 20M450.8 249.6l20 20M450.8 246l20 20M450.8 242.4l20 20M470.8 241.5l-20 20M470.8 245.1l-20 20M470.8 248.7l-20 20M470.8 252.3l-20 20"/>
<path d="M470.8 255.9l-20 20M470.8 259.5l-20 20M450.8 278.3l20 20M450.8 274.7l20 20M450.8 271.1l20 20M450.8 267.5l20 20M450.8 263.9l20 20.1M450.8 260.4l20 19.9M470.8 263.1l-20 20M470.8 266.7l-20 20M470.8 270.3l-20 20M470.8 273.9l-20 20"/>
<path d="M470.8 277.4l-20 20M450.8 299.9l15.1 15.1M450.8 296.3l18.7 18.7M450.8 292.7l20 20M450.8 289.1l20 20M450.8 285.5l20 20M450.8 281.9l20 20M470.8 281l-20 20M470.8 284.6l-20 20M470.8 288.2l-20 20M470.8 291.8l-20 20M470.8 295.4l-19.5 19.5"/>
<path d="M470.8 299l-16.1 16M450.8 310.7l4.4 4.3M450.8 307.1l7.9 7.9M450.8 303.5l11.5 11.5M450.8 314.3l.7 .7M470.8 302.6l-12.5 12.4M470.8 306.2l-8.9 8.8M470.8 309.8l-5.3 5.2M470.8 313.4l-1.7 1.6"/>
</g>
<path d="M342 106.4v100.1M489.5 106.4v100.1M445.8 205v8.7M450.8 205v109M470.8 205v109M475.8 205v4M451.8 315h18" fill="none" stroke="#f0f" stroke-width="1.4"/>
<path d="M364.8 111.8v69M369.8 106.8h92M466.8 111.8v69M369.8 185.8h92" fill="none" stroke="#f0f" stroke-width="2"/>
<path d="M189.9 314.2h5.6M192.9 317.2h2.6M219.5 317.2h2.7M219.5 314.2h5.7" fill="none" stroke="#0ff" stroke-width=".5"/>
<g fill="none" stroke="#0ff" stroke-width=".7">
<path d="M197.1 315.2v10M198 315.2v10M199 315.2v10M200.1 315.2v10M201 315.2v10M202 315.2v10M203.1 315.2v10M204 315.2v10M205 315.2v10M206.1 315.2v10M207 315.2v10M208 315.2v10"/>
<path d="M209.1 315.2v10M210 315.2v10M211 315.2v10M212.1 315.2v10M213 315.2v10M214 315.2v10M215.1 315.2v10M216 315.2v10M217.1 315.2v10M218.1 315.2v10M450.3 316.2v8.8"/>
</g>
<path d="M162.5 200.8v6.8" fill="none" stroke="#0ff" stroke-width="1.4"/>
<path d="M108.7 151.6l2.5-2.3 .5 .8zM213.2 116l2.8-1.7-2.2 2.5zM216.8 122.5l-.8 3.3-.9-.4zM109.5 121.3l3.3-.4v1zM109.5 128.7l2.8-1.9 .4 .9zM108.7 113.4l3.2 1-.5 1zM110.3 182.7l.7 .7-2.6 2.1z" fill="#191924"/>
<g fill="#f0f">
<path d="M234.5 73.6l3.3 .5-3.3 .5zM87.3 74.1l3.3-.5v1zM487.7 81.7l3.3 .5-3.3 .5zM340.5 82.2l3.3-.5v1zM214.7 332.9l3.4 .5-3.4 .5zM197.1 333.4l3.2-.5v1zM208.7 82.6l3.4 .5-3.4 .5zM113 83.1l3.3-.5v1zM218.1 321.6l2.8-1.7 .4 1z"/>
<path d="M74.8 214.4h1l-.5 3.3zM75.3 94.2l.5 3.3h-1zM329.6 214.2h1l-.5 3.3zM330.1 94l.5 3.3h-1z"/>
</g>
<path d="M375.7 415.1h14.7v3.8h-14.7z" fill="#000"/>
<g font-size="8.1">
<text x="406.2" y="413.8">C</text>
<text x="485.8" y="413.6">3825500</text>
</g>
<text font-size="7.5" x="535.8" y="415.2">E</text>
<g font-size="6.3">
<text x="77.6" y="8">4</text>
<text x="211" y="8.1">3</text>
<text x="344.3" y="8.1">2</text>
<text x="477.8" y="8.1">1</text>
<text x="4" y="65.2">D</text>
<text x="550.1" y="65.2">D</text>
<text x="4.1" y="166.2">C</text>
<text x="549.9" y="166.7">C</text>
<text x="4.8" y="268.1">B</text>
<text x="550.7" y="268.4">B</text>
<text x="4.3" y="369.9">A</text>
<text x="550.1" y="370">A</text>
<text x="77.6" y="427.1">4</text>
<text x="210.9" y="427.4">3</text>
<text x="344" y="427.4">2</text>
<text x="478.3" y="427">1</text>
</g>
<g font-size="4.7" fill="#191924">
<text x="127.5" y="123.4">GREEN LED</text>
<text x="155.1" y="123.3">11</text>
<text x="172.2" y="122.6">RED LED</text>
<text x="193.1" y="122.5">11</text>
<text x="166.4" y="137.5">YELLOW LED</text>
<text x="196.7" y="137.3">11</text>
<text x="124.3" y="147.4">WITHOUT LED</text>
<text x="129.4" y="172">BLUE LED</text>
<text x="152" y="171.9">11</text>
</g>
<text font-size="4.7" x="372.3" y="399.2">C</text>
<g font-size="4.4" fill="#f0f">
<text x="151.6" y="75.5">150.5</text>
<text x="162.5" y="73.1">+0.15</text>
<text x="163.1" y="77.9">-0.35</text>
<text x="404.8" y="83.6">150.5</text>
<text x="415.7" y="81.2">+0.15</text>
<text x="160.1" y="84.5">99</text>
<text x="416.3" y="86.1">-0.35</text>
<text x="74.3" y="155.4" transform="rotate(-90 74.3 155.4)">-0.35</text>
<text x="329.2" y="155.4" transform="rotate(-90 329.2 155.4)">-0.35</text>
<text x="69.5" y="156" transform="rotate(-90 69.5 156)">+0.15</text>
<text x="324.3" y="156" transform="rotate(-90 324.3 156)">+0.15</text>
<text x="71.9" y="166.9" transform="rotate(-90 71.9 166.9)">123.5</text>
<text x="326.7" y="166.9" transform="rotate(-90 326.7 166.9)">123.5</text>
<text x="244.7" y="315.3">PIN1</text>
<text x="223.8" y="334.9">Pitch1x21</text>
</g>
<g font-size="4.3" fill="#0ff">
<text x="117" y="236">LOWER</text>
<text x="137.6" y="236">CIRCUIT</text>
<text x="161.4" y="236">DRAWING</text>
<text x="370.7" y="242.9">ESD</text>
<text x="383.7" y="242.9">CIRCUIT</text>
<text x="407.5" y="242.9">DRAWING</text>
</g>
<g font-size="4.1">
<text x="456.2" y="17.5">REVISIONS</text>
<text x="387.4" y="23.8">REV</text>
<text x="397.9" y="23.7">DESCRIPTION</text>
<text x="496.1" y="23.7">DATE</text>
<text x="520.1" y="23.7">APPROVED</text>
<text x="389.8" y="29.8">--</text>
<text x="415.3" y="29.8">--</text>
<text x="425.9" y="29.8">SEE SHEET ONE</text>
<text x="459.7" y="29.8">--</text>
<text x="499.6" y="29.8">--</text>
<text x="529.7" y="29.8">--</text>
<text x="425.6" y="413.5">3825500.SLDDRW</text>
</g>
<text font-size="3.5" x="376.1" y="399.2">OVIDIEN</text>
<g font-size="3.4">
<text x="406.6" y="406.5">SIZE</text>
<text x="414.4" y="406.5">FILENAME:</text>
<text x="471.4" y="406.5">DRAWING NO.:</text>
<text x="530.1" y="406.6">REV</text>
<text x="356.1" y="418.2">DRAWN:</text>
<text x="405.5" y="418.3">SCALE:</text>
<text x="419.6" y="418.3">1:1</text>
<text x="471.4" y="418.2">SHEET:</text>
<text x="487.7" y="418.2">5 OF 6</text>
<text x="12.7" y="424.1">TEMPLATE 10093582 REV D</text>
</g>
<g font-size="3.2">
<text x="362.8" y="405.5">6135 Gunbarrel Avenue</text>
<text x="366.9" y="408.7">Boulder, CO 80301</text>
</g>
<g font-size="2.8">
<text x="406.6" y="398.7">PROPRIETARY &amp; CONFIDENTIAL. THIS DOCUMENT MAY NOT BE COPIED, DISCLOSED, OR USED IN WHOLE</text>
<text x="406.6" y="401.6">OR IN PART WITHOUT THE CONSENT OF COVIDIEN.</text>
</g>
<text font-size="2.1" x="360.7" y="413.9">© 2010 COVIDIEN ALL RIGHTS RESERVED.</text>
<g font-size=".7" fill="#f00">
<text x="217" y="112.3">_</text>
<text x="217.7" y="112.7">+</text>
<text x="107" y="128.3">_</text>
<text x="107.7" y="128.7">+</text>
<text x="107" y="151.3">_</text>
<text x="107.7" y="151.6">+</text>
<text x="107" y="185.8">_</text>
<text x="107.7" y="186.1">+</text>
<text x="209.4" y="203.7">_</text>
<text x="210.1" y="203.3">+</text>
<text x="209.4" y="207.7">_</text>
<text x="210.1" y="207.3">+</text>
<text x="263.7" y="206.3">_</text>
<text x="265.3" y="206.8">+</text>
</g>
</svg>
